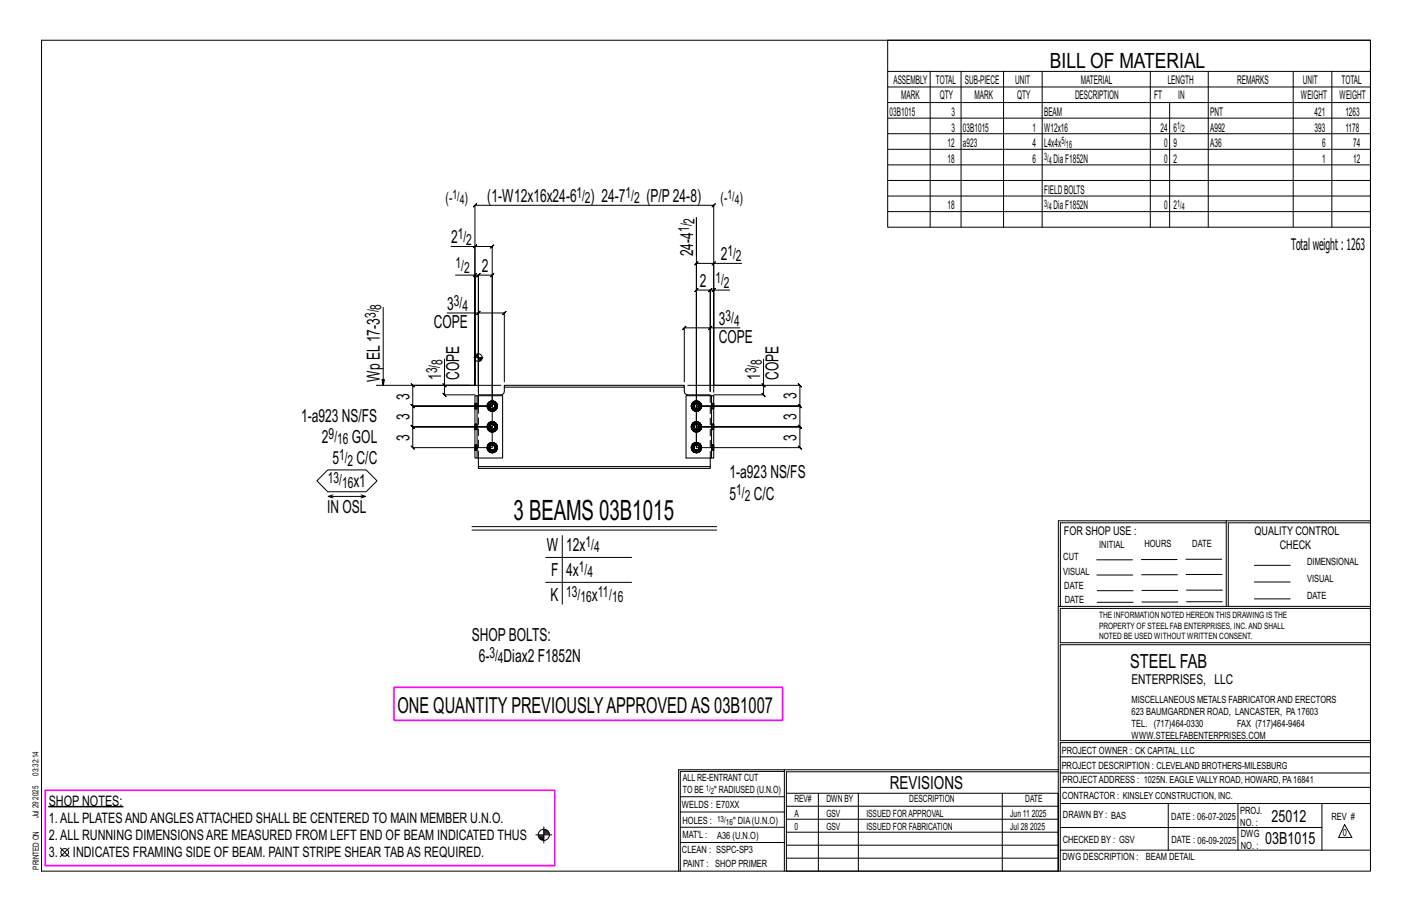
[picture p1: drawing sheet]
<svg xmlns="http://www.w3.org/2000/svg" width="432mm" height="279mm" viewBox="0 0 432 279" stroke-linecap="round" stroke-linejoin="round" font-family="sans-serif">
<path d="M14.9 246.5h22.7v.2h-22.7z" fill="#000" stroke="#000" stroke-width=".31"/>
<g fill="none" stroke="#000" stroke-width=".31">
<path d="M12.7 12.3h406.4v254h-406.4zM271.5 12.3h147.6v57.2h-147.6zM271.5 21.8h147.6M271.5 26.6h147.6M271.5 31.4h147.6M271.5 36.1h147.6M284.5 21.8v47.7M293.9 21.8v47.7M306.9 21.8v47.7M318.7 21.8v47.7M351.8 21.8v47.7M357.7 31.4v38.1"/>
<path d="M369.5 21.8v47.7M395.5 21.8v47.7M407.3 21.8v47.7M271.5 40.9h147.6M271.5 45.6h147.6M271.5 50.4h147.6M271.5 55.2h147.6M271.5 59.9h147.6M137.9 75.3h7.3v42.5v-33.7h-5.9M144.7 75.8l1-1zM145.2 75.3h5.3l-.5 .5 1-1-.5 .5v61.5h-24.3l.5 .5-1-1 .5 .5v-6.3l.5 .5-1-1 .5 .5h24.3h-24.3l.5 .5-1-1 .5 .5v-6.4l.5 .5-1-1 1 1-1-1 .5 .5v-6.3l.5 .5-1-1 .5 .5h17.4M213 78.3v-11.7v70.2v-56.3l-.5 .5 1-1-.5 .5h5.3"/>
<path d="M271.5 64.7h147.6M117.2 94v23.8l-.4-1.8h.8l-.4 1.8M136.7 95.7h9.6v23.9M144.7 84.6l1-1zM145.2 84.1h1.1l-.5 .5 1-1-.5 .5v40M146.3 95.7l.5-.5-1 1zM146.3 95.7h7.9l-.5 .5 1-1-.5 .5v21M217.8 89.2l1-1zM218.3 80.5l.5-.5-1 1zM218.3 88.7h-1.1l.5-.5-1 1 .5-.5v30.9v-19.4h9.1M223.1 88.7h-4.8v31.2M226.8 80.5h-8.5v37.3h26.3l-.5-.5 1 1-.5-.5v6.3l-.5-.5 1 1-.5-.5h-31.6h31.6l-.5-.5 1 1-.5-.5v6.4l-.5-.5 1 1-.5-.5h-31.6h31.6l-.5-.5 1 1-.5-.5v6.3l-.5-.5 1 1-.5-.5h-31.6v-48.1l-.5 .5 1-1-.5 .5h4.2l-.5 .5 1-1-.5 .5v30.9"/>
<path d="M115.1 117.8h30.1v-55l-.5 .5 1-1-.5 .5h73.1l-.5 .5 1-1-.5 .5v55M135.4 117.3l1 1zM135.9 109.8v8h17.3M135.9 117.8v2.9l-.5-.5 1 1-.5-.5h9.3M144.9 109.3h2.8M145.2 108.8v.5M145.4 108.5v.8M145.7 108.3v1M145.9 108.2v1.1M146.1 108.2v1.1M146.3 117.8v-33.7l-.5 .5 1-1-.5 .5h4.2l-.5 .5 1-1-.5 .5v40h-24.3h24.3M146.3 107.9v8.8"/>
<path d="M146.5 109.3v1.2M146.7 109.3v1.1M146.9 109.3v1M147.1 109.3v.8M147.4 109.3v.5M216.7 100.7l1-1zM217.2 100.2h-7.9l.5-.5-1 1 .5-.5v16.5M233 117.3l1 1zM233.5 109.8v8h-23.2M233.5 117.8v2.9l-.5-.5 1 1-.5-.5h-15.2M149 136.8h.5M149 130.5h.5"/>
<path d="M149 124.1h.5M149.1 136.3l.5 .1-.1 .4M149.1 129.9l.5 .2-.1 .4M149.1 123.6l.5 .1-.1 .4M149.5 137.9l.4 .3M149.5 131.6l.4 .3M149.5 125.2l.4 .3M149.5 136.8l.1 .4-.5 .2M149.5 130.5l.1 .4-.5 .2M149.5 124.1l.1 .4-.5 .2M149.6 136.4l.2-.3-.3-.3a1.52 1.52 0 0 0 0 2.1l.3-.3-.2-.4M149.6 130.1l.2-.3-.3-.4a1.52 1.52 0 0 0 0 2.2l.3-.4-.2-.3"/>
<path d="M149.6 123.7l.2-.3-.3-.3a1.52 1.52 0 0 0 0 2.1l.3-.3-.2-.4M149.8 137.6l.3 .2-.2 .4 .6 .2M149.8 131.2l.3 .2-.2 .5 .6 .1M149.8 124.9l.3 .2-.2 .4 .6 .2M149.9 135.4l-.4 .4M149.9 129.1l-.4 .3M149.9 122.7l-.4 .4M150.1 137.8l.4 .1v.5l.6-.2M150.1 131.4l.4 .1v.5l.6-.1M150.1 125.1l.4 .1v.5l.6-.2M150.5 135.3l-.6 .1 .2 .5-.3 .2M150.5 135.8l.4 .1 .2-.5 .5 .4-.3 .3"/>
<path d="M150.5 129l-.6 .1 .2 .4-.3 .3M150.5 129.5h.4l.2-.4 .5 .3-.3 .4M150.5 122.6l-.6 .1 .2 .5-.3 .2M150.5 123.1l.4 .1 .2-.5 .5 .4-.3 .3M150.9 135.9l.4 .2 .3 .7h.4l-.1 .6M150.9 129.5l.4 .3 .3 .7h.4l-.1 .6M150.9 123.2l.4 .2 .3 .7h.4l-.1 .6M151.1 135.4l-.6-.1v.5l-.4 .1M151.1 129.1l-.6-.1v.5h-.4M151.1 122.7l-.6-.1v.5l-.4 .1M151.3 137.6l.3 .3-.5 .3-.2-.4-.4 .1M151.3 131.2l.3 .4-.5 .3-.2-.5-.4 .1"/>
<path d="M151.3 124.9l.3 .3-.5 .3-.2-.4-.4 .1M151.5 137.2l.4 .2-.3 .5M151.5 130.9l.4 .2-.3 .5M151.5 124.5l.4 .2-.3 .5M151.6 136.8l-.3 .8-.4 .2M151.6 130.5l-.3 .7-.4 .2M151.6 124.1l-.3 .8-.4 .2M151.6 135.8l.3 .5-.4 .1M151.6 129.4l.3 .5-.4 .2M151.6 123.1l.3 .5-.4 .1M151.9 136.3l.1 .5M151.9 129.9l.1 .6"/>
<path d="M151.9 123.6l.1 .5M211.4 136.8h.5M211.4 130.5h.5M211.4 124.1h.5M211.6 123.6l.4 .1-.1 .4M211.6 129.9l.4 .2-.1 .4M211.6 136.3l.4 .1-.1 .4M211.9 125.2l.5 .3M211.9 131.6l.5 .3M211.9 137.9l.5 .3M211.9 124.1l.1 .4-.4 .2M211.9 130.5l.1 .4-.4 .2"/>
<path d="M211.9 136.8l.1 .4-.4 .2M212 123.7l.2-.3-.3-.3a1.52 1.52 0 0 0 0 2.1l.3-.3-.2-.4M212 130.1l.2-.3-.3-.4a1.52 1.52 0 0 0 0 2.2l.3-.4-.2-.3M212 136.4l.2-.3-.3-.3a1.52 1.52 0 0 0 0 2.1l.3-.3-.2-.4M212.2 124.9l.4 .2-.2 .4 .6 .2M212.2 131.2l.4 .2-.2 .5 .6 .1M212.2 137.6l.4 .2-.2 .4 .6 .2M212.4 122.7l-.5 .4M212.4 129.1l-.5 .3M212.4 135.4l-.5 .4M212.6 125.1l.4 .1v.5l.5-.2M212.6 131.4l.4 .1v.5l.5-.1"/>
<path d="M212.6 137.8l.4 .1v.5l.5-.2M213 122.6l-.6 .1 .2 .5-.4 .2M213 123.1l.4 .1 .1-.5 .5 .4-.3 .3M213 129l-.6 .1 .2 .4-.4 .3M213 129.5h.4l.1-.4 .5 .3-.3 .4M213 135.3l-.6 .1 .2 .5-.4 .2M213 135.8l.4 .1 .1-.5 .5 .4-.3 .3M213.4 123.2l.3 .2 .3 .7h.5l-.1 .6M213.4 129.5l.3 .3 .3 .7h.5l-.1 .6M213.4 135.9l.3 .2 .3 .7h.5l-.1 .6M213.5 122.7l-.5-.1v.5l-.4 .1M213.5 129.1l-.5-.1v.5h-.4"/>
<path d="M213.5 135.4l-.5-.1v.5l-.4 .1M213.7 124.9l.3 .3-.5 .3-.1-.4-.4 .1M213.7 131.2l.3 .4-.5 .3-.1-.5-.4 .1M213.7 137.6l.3 .3-.5 .3-.1-.4-.4 .1M213.9 124.5l.5 .2-.4 .5M213.9 130.9l.5 .2-.4 .5M213.9 137.2l.5 .2-.4 .5M214 124.1l-.3 .8-.3 .2M214 130.5l-.3 .7-.3 .2M214 136.8l-.3 .8-.3 .2M214 123.1l.4 .5-.5 .1M214 129.4l.4 .5-.5 .2"/>
<path d="M214 135.8l.4 .5-.5 .1M214.4 123.6l.1 .5M214.4 129.9l.1 .6M214.4 136.3l.1 .5M96.9 147l3.3-3.3h11.8l3.3 3.3-3.3 3.3h-11.8zM100.4 151.8h11.4l-1.4 .4M101.8 151.3l-1.4 .5 1.4 .4M110.4 151.3l1.4 .5M375 159.8h-50.7v25.6M375 159.2h-51.3l-.1 107.1M419.1 159.2h-44.1v26.2M419.1 159.8h-43.5v25.6"/>
<path d="M144.3 161h74.9M144.3 162h74.9M166.9 170.4h26.3M166.9 178h26.3M171.9 163.7v21M335.4 171.1h10.9M335.4 175.8h11M349 171h11M349.1 175.7h11M362.7 171h10.9M362.7 175.6h11M383.6 172.8h11"/>
<path d="M383.6 177.9h11M323.7 185.4h95.4M335.5 184.1h11M335.5 180.6h11M349.2 184h11M349.2 180.5h11M362.9 180.4h10.9M362.9 184h10.9M383.6 183.1h11M419.1 186h-94.9v10.5h94.9M419.1 197.1h-94.9v29.3h94.9v.6h-94.9v39.3M239.9 235.8h-31.9v30.5"/>
<path d="M239.9 235.3h-32.4v31M323.6 235.3h-83.7v31M323.6 235.9h-83.1v6.6M324.2 236.3h94.9M324.2 231.4h94.9M18.4 259.2l2.7 2.7M21.1 259.2l-2.7 2.7M163.8 255.2h5M164.6 255.5h1.7M164.7 255.8h1.6M164.8 256.1h1.5M165 256.4h1.3"/>
<path d="M165.4 256.6h.9M166.3 252.8v4.9M166.3 254.1h1.3M166.3 253.8h.9M166.3 254.6h1.6M166.3 254.3h1.5M166.3 254.9h1.7M208 252.9h31.9M208 257.5h31.9M208 243.6h31.9M208 248.2h31.9M240.5 242.5h83.1v23.8h-83.1z"/>
<path d="M240.5 258.4h83.1M240.5 254.4h83.1M240.5 250.4h83.1M240.5 246.5h83.1M250.3 242.5v23.8M262.5 242.5v23.8M306.5 242.5v23.8M324.2 253h80.1M324.2 245.6h94.9M324.2 259.9h94.9M324.2 240.7h94.9M357.3 245.6v14.3"/>
<path d="M378.6 245.6v14.3M404.3 245.6v14.3M411.2 252.1l2.2 3.9h-4zM240.5 262.3h83.1"/>
<circle cx="146.3" cy="109.3" r="1.16"/>
<circle cx="166.3" cy="255.2" r="1.71"/>
<circle cx="19.8" cy="260.6" r="1.17"/>
</g>
<path d="M120.5 210.1h118.8v10.1h-118.8zM13.8 241.6h155.8v23h-155.8z" fill="none" stroke="#f0f" stroke-width=".5"/>
<path d="M154.2 117.8h55.1v.6h-55.1zM154.2 118.4v1.2a1.06 1.06 0 0 1-1 1.1h-6.9v.3M209.3 118.4v1.2a1.06 1.06 0 0 0 1 1.1h6.9v.3M145.2 121h.7v19h-.7zM145.9 121h7.8v19h-7.8M217.6 121h.7v19h-.7zM217.6 121h-7.8v19h7.8M146.3 142.6h70.9v.6h-70.9zM146.3 140v2.6M217.2 140v2.6" fill="none" stroke="#000" stroke-width=".32"/>
<g fill="none" stroke="#000" stroke-width=".31" stroke-dasharray="2 1.4">
<path d="M145.2 137.6l.7 .1zM145.2 137.6v-.2M145.2 137.2v.2h.7v.2M145.2 136.8v-.3h.7v.3M145.2 136.5v-.3h.7v.3M145.2 136.2v-.2h.7v.2M145.2 136h.7M145.2 131.3h.7zM145.2 131.3v-.2M145.2 130.8v.3h.7v.2M145.2 130.5v-.3h.7v.3M145.2 130.2v-.3h.7v.3"/>
<path d="M145.2 129.9v-.2h.7v.2M145.2 129.7h.7M145.2 124.9l.7 .1zM145.2 124.9v-.2M145.2 124.5v.2h.7v.2M145.2 124.1v-.3h.7v.3M145.2 123.8v-.3h.7v.3M145.2 123.5v-.2h.7v.2M145.2 123.3h.7M145.9 137.2v-.4h-.7v.4h.7v.2M145.9 130.8v-.3h-.7v.3h.7v.3M145.9 124.5v-.4h-.7v.4h.7v.2"/>
<path d="M146.3 121v19M148.9 136.8l.2 .7zM148.9 130.5l.2 .6zM148.9 124.1l.2 .7zM149 136.8l.1 .6zM149 136.8l.8-1.3-.8 1.3 .8 1.4-.8-1.4h.5M149 130.5l.1 .6zM149 130.5l.8-1.3-.8 1.3 .8 1.3-.8-1.3h.5M149 124.1l.1 .6zM149 124.1l.8-1.3-.8 1.3 .8 1.4-.8-1.4h.5M149.1 136.2l-.2 .6zM149.1 137.5l.3 .5z"/>
<path d="M149.1 129.9l-.2 .6zM149.1 131.1l.3 .5zM149.1 123.5l-.2 .6zM149.1 124.8l.3 .5zM149.1 137.4l.5-.2-.1-.4M149.1 136.3l.5 .1-.1 .4M149.1 131.1l.5-.2-.1-.4M149.1 129.9l.5 .2-.1 .4M149.1 124.7l.5-.2-.1-.4M149.1 123.6l.5 .1-.1 .4M149.4 135.7l-.3 .5zM149.4 138l.5 .3z"/>
<path d="M149.4 135.7l.5-.3zM149.4 129.4l-.3 .5zM149.4 131.6l.5 .4zM149.4 129.4l.5-.4zM149.4 123l-.3 .5zM149.4 125.3l.5 .3zM149.4 123l.5-.3zM149.5 137.9l.4 .3zM149.5 137.9l.4 .3M149.5 135.8l.4-.4zM149.5 135.8l.4-.4M149.5 131.6l.4 .3z"/>
<path d="M149.5 131.6l.4 .3M149.5 129.4l.4-.3zM149.5 129.4l.4-.3M149.5 125.2l.4 .3zM149.5 125.2l.4 .3M149.5 123.1l.4-.4zM149.5 123.1l.4-.4M149.6 137.2l.5 .6M149.6 136.4l.5-.5M149.6 130.9l.5 .5M149.6 130.1l.5-.6M149.6 124.5l.5 .6"/>
<path d="M149.6 123.7l.5-.5M149.7 136.8l.1 .4zM149.7 130.5l.1 .4zM149.7 124.1l.1 .4zM149.8 138.2h1.5zM149.8 135.5h1.5zM149.8 131.8h1.5zM149.8 129.2h1.5zM149.8 125.5h1.5zM149.8 122.8h1.5zM149.8 136.1l-.3-.3-.5 1 .1-.5v1.1l.4 .5-.4-.5 .4 .5 .3-.3M149.8 129.8l-.3-.4-.5 1.1 .1-.6v1.2l.4 .5-.4-.5 .4 .5 .3-.4"/>
<path d="M149.8 123.4l-.3-.3-.5 1 .1-.5v1.1l.4 .5-.4-.5 .4 .5 .3-.3M149.8 136.4l-.1 .4zM149.8 137.2l.3 .3zM149.8 136.4l.3-.3zM149.8 130.1l-.1 .4zM149.8 130.9l.3 .3zM149.8 130.1l.3-.3zM149.8 123.7l-.1 .4zM149.8 124.5l.3 .3zM149.8 123.7l.3-.3zM149.9 138.3l.6 .1zM149.9 135.4l.6-.1z"/>
<path d="M149.9 132l.6 .1zM149.9 129l.6-.1zM149.9 125.6l.6 .1zM149.9 122.7l.6-.1zM150.1 137.8l.4 .1v.5l-.6-.2 .6 .2-.6-.2zM150.1 137.5l.4 .1zM150.1 136.1l.4-.1zM150.1 131.4l.4 .1v.5l-.6-.1 .6 .1-.6-.1zM150.1 131.2l.4 .1zM150.1 129.8l.4-.1zM150.1 125.1l.4 .1v.5l-.6-.2 .6 .2-.6-.2zM150.1 124.8l.4 .1z"/>
<path d="M150.1 123.4l.4-.1zM150.5 135.3l-.6 .1 .6-.1-.6 .1 .2 .5 .4-.1M150.5 138.4l.6-.1zM150.5 138.4l.6-.2zM150.5 138.4l.6-.2M150.5 137.9l.4-.1 .2 .4M150.5 137.6l.4-.1zM150.5 136l.4 .1zM150.5 135.3l.6 .1-.6-.1 .6 .1-.2 .5-.4-.1zM150.5 135.3l.6 .1zM150.5 129l-.6 .1 .6-.1-.6 .1 .2 .4h.4M150.5 132.1l.6-.1z"/>
<path d="M150.5 132l.6-.1zM150.5 132l.6-.1M150.5 131.5l.4-.1 .2 .5M150.5 131.3l.4-.1zM150.5 129.7l.4 .1zM150.5 129l.6 .1-.6-.1 .6 .1-.2 .4h-.4zM150.5 128.9l.6 .1zM150.5 122.6l-.6 .1 .6-.1-.6 .1 .2 .5 .4-.1M150.5 125.7l.6-.1zM150.5 125.7l.6-.2zM150.5 125.7l.6-.2M150.5 125.2l.4-.1 .2 .4"/>
<path d="M150.5 124.9l.4-.1zM150.5 123.3l.4 .1zM150.5 122.6l.6 .1-.6-.1 .6 .1-.2 .5-.4-.1zM150.5 122.6l.6 .1zM150.9 137.8l.4-.2M150.9 137.5l.3-.3zM150.9 136.1l.3 .3zM150.9 135.9l.4 .2M150.9 131.4l.4-.2M150.9 131.2l.3-.3zM150.9 129.8l.3 .3zM150.9 129.5l.4 .3"/>
<path d="M150.9 125.1l.4-.2M150.9 124.8l.3-.3zM150.9 123.4l.3 .3zM150.9 123.2l.4 .2M151.1 138.2l.5-.3zM151.1 138.2l.5-.3M151.1 135.4l.5 .4zM151.1 135.4l.5 .4M151.1 131.9l.5-.3zM151.1 131.9l.5-.3M151.1 129.1l.5 .3zM151.1 129.1l.5 .3"/>
<path d="M151.1 125.5l.5-.3zM151.1 125.5l.5-.3M151.1 122.7l.5 .4zM151.1 122.7l.5 .4M151.1 138.3l.6-.3zM151.1 135.4l.6 .3zM151.1 132l.6-.4zM151.1 129l.6 .4zM151.1 125.6l.6-.3zM151.1 122.7l.6 .3zM151.2 136.4l.1 .4zM151.2 130.1l.1 .4z"/>
<path d="M151.2 123.7l.1 .4zM151.3 135.5l.7 1.3zM151.3 129.2l.7 1.3zM151.3 122.8l.7 1.3zM151.3 136.8l-.1 .4zM151.3 130.5l-.1 .4zM151.3 124.1l-.1 .4zM151.5 137.2l.4 .2-.3 .5M151.5 136.4l.4-.1-.3-.5M151.5 130.9l.4 .2-.3 .5M151.5 130.1l.4-.2-.3-.5M151.5 124.5l.4 .2-.3 .5"/>
<path d="M151.5 123.7l.4-.1-.3-.5M151.6 137.9l-.3-.3 .3-.8M151.6 135.8l-.3 .3 .3 .7h.4l-.1 .6M151.6 131.6l-.3-.4 .3-.7M151.6 129.4l-.3 .4 .3 .7h.4l-.1 .6M151.6 125.2l-.3-.3 .3-.8M151.6 123.1l-.3 .3 .3 .7h.4l-.1 .6M151.7 135.7l.3 .5zM151.7 129.4l.3 .5zM151.7 123l.3 .5zM151.9 136.3l.1 .5zM151.9 136.3l.1 .5"/>
<path d="M151.9 129.9l.1 .6zM151.9 129.9l.1 .6M151.9 123.6l.1 .5zM151.9 123.6l.1 .5M152 137.5l-.3 .5zM152 136.2l.1 .6zM152 131.1l-.3 .5zM152 129.9l.1 .6zM152 124.8l-.3 .5zM152 123.5l.1 .6zM152 136.8l-.7 1.4zM152 130.5l-.7 1.3z"/>
<path d="M152 124.1l-.7 1.4zM152.1 136.8l-.1 .7zM152.1 130.5l-.1 .6zM152.1 124.1l-.1 .7zM211.4 124.1l.1 .7zM211.4 130.5l.1 .6zM211.4 136.8l.1 .7zM211.4 124.1l.2 .6zM211.4 124.1l.8-1.3-.8 1.3 .8 1.4-.8-1.4h.5M211.4 130.5l.2 .6zM211.4 130.5l.8-1.3-.8 1.3 .8 1.3-.8-1.3h.5M211.4 136.8l.2 .6z"/>
<path d="M211.4 136.8l.8-1.3-.8 1.3 .8 1.4-.8-1.4h.5M211.5 123.5l-.1 .6zM211.5 124.8l.3 .5zM211.5 129.9l-.1 .6zM211.5 131.1l.3 .5zM211.5 136.2l-.1 .6zM211.5 137.5l.3 .5zM211.6 124.7l.4-.2-.1-.4M211.6 123.6l.4 .1-.1 .4M211.6 131.1l.4-.2-.1-.4M211.6 129.9l.4 .2-.1 .4M211.6 137.4l.4-.2-.1-.4"/>
<path d="M211.6 136.3l.4 .1-.1 .4M211.8 123l-.3 .5zM211.8 125.3l.6 .3zM211.8 123l.6-.3zM211.8 129.4l-.3 .5zM211.8 131.6l.6 .4zM211.8 129.4l.6-.4zM211.8 135.7l-.3 .5zM211.8 138l.6 .3zM211.8 135.7l.6-.3zM211.9 125.2l.5 .3zM211.9 125.2l.5 .3"/>
<path d="M211.9 123.1l.5-.4zM211.9 123.1l.5-.4M211.9 131.6l.5 .3zM211.9 131.6l.5 .3M211.9 129.4l.5-.3zM211.9 129.4l.5-.3M211.9 137.9l.5 .3zM211.9 137.9l.5 .3M211.9 135.8l.5-.4zM211.9 135.8l.5-.4M212 124.5l.6 .6M212 123.7l.6-.5"/>
<path d="M212 130.9l.6 .5M212 130.1l.6-.6M212 137.2l.6 .6M212 136.4l.6-.5M212.2 124.1l.1 .4zM212.2 130.5l.1 .4zM212.2 136.8l.1 .4zM212.2 125.5h1.5zM212.2 122.8h1.5zM212.2 131.8h1.5zM212.2 129.2h1.5zM212.2 138.2h1.5z"/>
<path d="M212.2 135.5h1.5zM212.2 123.4l-.3-.3-.5 1 .2-.5v1.1l.3 .5-.3-.5 .3 .5 .3-.3M212.2 129.8l-.3-.4-.5 1.1 .2-.6v1.2l.3 .5-.3-.5 .3 .5 .3-.4M212.2 136.1l-.3-.3-.5 1 .2-.5v1.1l.3 .5-.3-.5 .3 .5 .3-.3M212.3 123.7l-.1 .4zM212.3 124.5l.3 .3zM212.3 123.7l.3-.3zM212.3 130.1l-.1 .4zM212.3 130.9l.3 .3zM212.3 130.1l.3-.3zM212.3 136.4l-.1 .4zM212.3 137.2l.3 .3z"/>
<path d="M212.3 136.4l.3-.3zM212.4 125.6l.6 .1zM212.4 122.7l.6-.1zM212.4 132l.6 .1zM212.4 129l.6-.1zM212.4 138.3l.6 .1zM212.4 135.4l.6-.1zM212.6 125.1l.4 .1v.5l-.6-.2 .6 .2-.6-.2zM212.6 124.8l.4 .1zM212.6 123.4l.4-.1zM212.6 131.4l.4 .1v.5l-.6-.1 .6 .1-.6-.1zM212.6 131.2l.4 .1z"/>
<path d="M212.6 129.8l.4-.1zM212.6 137.8l.4 .1v.5l-.6-.2 .6 .2-.6-.2zM212.6 137.5l.4 .1zM212.6 136.1l.4-.1zM213 122.6l-.6 .1 .6-.1-.6 .1 .2 .5 .4-.1M213 125.7l.6-.1zM213 125.7l.5-.2zM213 125.7l.5-.2M213 125.2l.4-.1 .1 .4M213 124.9l.4-.1zM213 123.3l.4 .1zM213 122.6l.5 .1-.5-.1 .5 .1-.1 .5-.4-.1z"/>
<path d="M213 122.6l.6 .1zM213 129l-.6 .1 .6-.1-.6 .1 .2 .4h.4M213 132.1l.6-.1zM213 132l.5-.1zM213 132l.5-.1M213 131.5l.4-.1 .1 .5M213 131.3l.4-.1zM213 129.7l.4 .1zM213 129l.5 .1-.5-.1 .5 .1-.1 .4h-.4zM213 128.9l.6 .1zM213 135.3l-.6 .1 .6-.1-.6 .1 .2 .5 .4-.1M213 138.4l.6-.1z"/>
<path d="M213 138.4l.5-.2zM213 138.4l.5-.2M213 137.9l.4-.1 .1 .4M213 137.6l.4-.1zM213 136l.4 .1zM213 135.3l.5 .1-.5-.1 .5 .1-.1 .5-.4-.1zM213 135.3l.6 .1zM213.4 125.1l.3-.2M213.4 124.8l.3-.3zM213.4 123.4l.3 .3zM213.4 123.2l.3 .2M213.4 131.4l.3-.2"/>
<path d="M213.4 131.2l.3-.3zM213.4 129.8l.3 .3zM213.4 129.5l.3 .3M213.4 137.8l.3-.2M213.4 137.5l.3-.3zM213.4 136.1l.3 .3zM213.4 135.9l.3 .2M213.5 125.5l.5-.3zM213.5 125.5l.5-.3M213.5 122.7l.5 .4zM213.5 122.7l.5 .4M213.5 131.9l.5-.3z"/>
<path d="M213.5 131.9l.5-.3M213.5 129.1l.5 .3zM213.5 129.1l.5 .3M213.5 138.2l.5-.3zM213.5 138.2l.5-.3M213.5 135.4l.5 .4zM213.5 135.4l.5 .4M213.6 125.6l.5-.3zM213.6 122.7l.5 .3zM213.6 132l.5-.4zM213.6 129l.5 .4zM213.6 138.3l.5-.3z"/>
<path d="M213.6 135.4l.5 .3zM213.7 123.7l.1 .4zM213.7 130.1l.1 .4zM213.7 136.4l.1 .4zM213.7 122.8l.8 1.3zM213.7 129.2l.8 1.3zM213.7 135.5l.8 1.3zM213.8 124.1l-.1 .4zM213.8 130.5l-.1 .4zM213.8 136.8l-.1 .4zM213.9 124.5l.5 .2-.4 .5M213.9 123.7l.5-.1-.4-.5"/>
<path d="M213.9 130.9l.5 .2-.4 .5M213.9 130.1l.5-.2-.4-.5M213.9 137.2l.5 .2-.4 .5M213.9 136.4l.5-.1-.4-.5M214 125.2l-.3-.3 .3-.8M214 123.1l-.3 .3 .3 .7h.5l-.1 .6M214 131.6l-.3-.4 .3-.7M214 129.4l-.3 .4 .3 .7h.5l-.1 .6M214 137.9l-.3-.3 .3-.8M214 135.8l-.3 .3 .3 .7h.5l-.1 .6M214.1 123l.3 .5zM214.1 129.4l.3 .5z"/>
<path d="M214.1 135.7l.3 .5zM214.4 123.6l.1 .5zM214.4 123.6l.1 .5M214.4 129.9l.1 .6zM214.4 129.9l.1 .6M214.4 136.3l.1 .5zM214.4 136.3l.1 .5M214.4 124.8l-.3 .5zM214.4 123.5l.2 .6zM214.4 131.1l-.3 .5zM214.4 129.9l.2 .6zM214.4 137.5l-.3 .5z"/>
<path d="M214.4 136.2l.2 .6zM214.5 124.1l-.8 1.4zM214.5 130.5l-.8 1.3zM214.5 136.8l-.8 1.4zM214.6 124.1l-.2 .7zM214.6 130.5l-.2 .6zM214.6 136.8l-.2 .7zM217.6 123.3h.7zM217.6 123.8v.3h.7v-.3h-.7v-.3M217.6 129.6l.7 .1zM217.6 130.2v.3h.7v-.3h-.7v-.3M217.6 136h.7z"/>
<path d="M217.6 136.5v.3h.7v-.3h-.7v-.3M218.3 123.3v.2M218.3 123.8v-.3h-.7v-.2M218.3 124.1v.4h-.7v-.4M218.3 124.5v.2h-.7v-.2M218.3 124.7v.2h-.7v-.2M218.3 124.9h-.7M218.3 129.7v.2M218.3 130.2v-.3h-.7v-.2M218.3 130.5v.3h-.7v-.3M218.3 130.8v.3h-.7v-.3M218.3 131.1v.2h-.7v-.2"/>
<path d="M218.3 131.3h-.7M218.3 136v.2M218.3 136.5v-.3h-.7v-.2M218.3 136.8v.4h-.7v-.4M218.3 137.2v.2h-.7v-.2M218.3 137.4v.2h-.7v-.2M218.3 137.6h-.7M217.2 140v-19"/>
</g>
<text font-size="8.6" x="157" y="159">3 BEAMS 03B1015</text>
<text font-size="6.7" x="121.6" y="217.9">ONE QUANTITYPREVIOUSLYAPPROVEDAS 03B1007</text>
<text font-size="6.4" x="321.1" y="20.7">BILL OF MATERIAL</text>
<text font-size="5.9" x="345.6" y="204.1">STEEL FAB</text>
<g font-size="5.5">
<text x="149" y="61.8">(1-W12x16x24-6</text>
<text x="180.6" y="61.8">) 24-7</text>
<text x="197.7" y="61.8">(P/P24-8)</text>
<text x="137.9" y="74.4">2</text>
<text x="147.4" y="83.1">2</text>
<text x="212" y="78.3" transform="rotate(-90 212 78.3)">24-4</text>
<text x="220.4" y="79.5">2</text>
<text x="214.1" y="87.7">2</text>
<text x="136.7" y="94.7">3</text>
<text x="132.7" y="100.2">COPE</text>
<text x="219.8" y="99.2">3</text>
<text x="219.8" y="104.8">COPE</text>
<text x="116.2" y="116.7" transform="rotate(-90 116.2 116.7)">Wp EL17-3</text>
<text x="134.9" y="116.2" transform="rotate(-90 134.9 116.2)">1</text>
<text x="140.5" y="116.2" transform="rotate(-90 140.5 116.2)">COPE</text>
<text x="232.5" y="116.2" transform="rotate(-90 232.5 116.2)">1</text>
<text x="238" y="116.2" transform="rotate(-90 238 116.2)">COPE</text>
<text x="125.2" y="122.3" transform="rotate(-90 125.2 122.3)">3</text>
<text x="243.6" y="122" transform="rotate(-90 243.6 122)">3</text>
<text x="92.1" y="128.9">1-a923 NS/FS</text>
<text x="125.2" y="128.3" transform="rotate(-90 125.2 128.3)">3</text>
<text x="243.6" y="128.3" transform="rotate(-90 243.6 128.3)">3</text>
<text x="98.5" y="135.4">2</text>
<text x="107.6" y="135.4">GOL</text>
<text x="125.2" y="134.7" transform="rotate(-90 125.2 134.7)">3</text>
<text x="243.6" y="134.7" transform="rotate(-90 243.6 134.7)">3</text>
<text x="101.6" y="141.9">5</text>
<text x="109.1" y="141.9">C/C</text>
<text x="108.1" y="148.8">x1</text>
<text x="223.1" y="146.2">1-a923 NS/FS</text>
<text x="223.1" y="152.7">5</text>
<text x="230.5" y="152.7">C/C</text>
<text x="100.1" y="156.8">IN OSL</text>
<text x="167.3" y="168.5">W</text>
<text x="173.1" y="168.5">12x</text>
<text x="168.5" y="176.1">F</text>
<text x="173.1" y="176.1">4x</text>
<text x="168.3" y="183.7">K</text>
<text x="181" y="183.7">x</text>
<text x="144.3" y="195.8">SHOPBOLTS:</text>
<text x="146.4" y="202.3">6-</text>
<text x="154" y="202.3">Diax2 F1852N</text>
<text x="272.2" y="241.1">REVISIONS</text>
</g>
<g font-size="5.1">
<text x="388.9" y="251.3">25012</text>
<text x="386.9" y="258.1">03B1015</text>
</g>
<text font-size="4.9" x="394.8" y="76.4">Totalweight : 1263</text>
<g font-size="4.7">
<text x="136.3" y="61.9">(-</text>
<text x="142.1" y="61.9">)</text>
<text x="176.3" y="60.5">1/</text>
<text x="178.9" y="62.2">2</text>
<text x="191.3" y="60.5">1/</text>
<text x="193.9" y="62.2">2</text>
<text x="220.4" y="61.9">(-</text>
<text x="226.2" y="61.9">)</text>
<text x="210.7" y="71" transform="rotate(-90 210.7 71)">1/</text>
<text x="212.4" y="68.3" transform="rotate(-90 212.4 68.3)">2</text>
<text x="140" y="73.1">1/</text>
<text x="142.6" y="74.8">2</text>
<text x="139.3" y="81.9">1/</text>
<text x="141.9" y="83.5">2</text>
<text x="222.4" y="78.3">1/</text>
<text x="225.1" y="79.9">2</text>
<text x="218.8" y="86.4">1/</text>
<text x="221.4" y="88.1">2</text>
<text x="116.6" y="94.7" transform="rotate(-90 116.6 94.7)">8</text>
<text x="138.8" y="93.4">3/</text>
<text x="141.4" y="95.1">4</text>
<text x="115" y="97.3" transform="rotate(-90 115 97.3)">3/</text>
<text x="221.9" y="98">3/</text>
<text x="224.5" y="99.6">4</text>
<text x="135.3" y="111.5" transform="rotate(-90 135.3 111.5)">8</text>
<text x="232.9" y="111.5" transform="rotate(-90 232.9 111.5)">8</text>
<text x="133.7" y="114.2" transform="rotate(-90 133.7 114.2)">3/</text>
<text x="231.3" y="114.2" transform="rotate(-90 231.3 114.2)">3/</text>
<text x="100.5" y="134.2">9/</text>
<text x="103.1" y="135.8">16</text>
<text x="103.7" y="140.7">1/</text>
<text x="106.3" y="142.3">2</text>
<text x="100.2" y="147.5">13/</text>
<text x="104.6" y="149.2">16</text>
<text x="225.1" y="151.5">1/</text>
<text x="227.7" y="153.1">2</text>
<text x="179.1" y="167.2">1/</text>
<text x="181.7" y="168.9">4</text>
<text x="177" y="174.8">1/</text>
<text x="179.6" y="176.5">4</text>
<text x="173.1" y="182.5">13/</text>
<text x="177.5" y="184.1">16</text>
<text x="182.8" y="182.5">11/</text>
<text x="187.2" y="184.1">16</text>
<text x="149.7" y="201.1">3/</text>
<text x="152.3" y="202.8">4</text>
</g>
<g font-size="4.4">
<text x="14.9" y="251.5">1.ALL PLATESANDANGLESATTACHED SHALL BE CENTERED TO MAIN MEMBER U.N.O.</text>
<text x="14.9" y="246.3">SHOP NOTES:</text>
<text x="14.9" y="256.7">2.ALL RUNNING DIMENSIONSARE MEASURED FROM LEFT END OF BEAM INDICATED THUS</text>
<text x="14.9" y="262">3.</text>
<text x="22.3" y="262">INDICATES FRAMING SIDE OF BEAM. PAINT STRIPE SHEAR TABAS REQUIRED.</text>
</g>
<text font-size="4.2" x="346" y="209.1">ENTERPRISES, LLC</text>
<g font-size="4">
<text x="138.4" y="60.9">1/</text>
<text x="140.6" y="62.3">4</text>
<text x="222.5" y="60.9">1/</text>
<text x="224.7" y="62.3">4</text>
</g>
<g font-size="3.7">
<text x="273.2" y="25.6">ASSEMBLY</text>
<text x="286.2" y="25.6">TOTAL</text>
<text x="295.1" y="25.6">SUB-PIECE</text>
<text x="310.4" y="25.6">UNIT</text>
<text x="330.5" y="25.6">MATERIAL</text>
<text x="357.1" y="25.6">LENGTH</text>
<text x="378.3" y="25.6">REMARKS</text>
<text x="398.4" y="25.6">UNIT</text>
<text x="410.2" y="25.6">TOTAL</text>
<text x="272.1" y="35.5">03B1015</text>
<text x="275.6" y="30.4">MARK</text>
<text x="287.4" y="30.4">QTY</text>
<text x="290.9" y="35.5">3</text>
<text x="298" y="30.4">MARK</text>
<text x="311" y="30.4">QTY</text>
<text x="319.3" y="35.5">BEAM</text>
<text x="328.7" y="30.4">DESCRIPTION</text>
<text x="353" y="30.4">FT</text>
<text x="360.3" y="30.4">IN</text>
<text x="370.1" y="35.5">PNT</text>
<text x="397.8" y="30.4">WEIGHT</text>
<text x="402" y="35.5">421</text>
<text x="409.6" y="30.4">WEIGHT</text>
<text x="411.4" y="35.5">1263</text>
<text x="290.9" y="40.2">3</text>
<text x="294.5" y="40.2">03B1015</text>
<text x="315.8" y="40.2">1</text>
<text x="319.3" y="40.2">W12x16</text>
<text x="354.9" y="40.2">24</text>
<text x="358.9" y="40.2">6</text>
<text x="370.1" y="40.2">A992</text>
<text x="402" y="40.2">393</text>
<text x="411.4" y="40.2">1178</text>
<text x="289.8" y="45">12</text>
<text x="294.5" y="45">a923</text>
<text x="315.8" y="45">4</text>
<text x="319.3" y="45">L4x4x</text>
<text x="356" y="45">0</text>
<text x="358.9" y="45">9</text>
<text x="370.1" y="45">A36</text>
<text x="404.3" y="45">6</text>
<text x="413.8" y="45">74</text>
<text x="289.8" y="49.7">18</text>
<text x="315.8" y="49.7">6</text>
<text x="322.2" y="49.7">DiaF1852N</text>
<text x="356" y="49.7">0</text>
<text x="358.9" y="49.7">2</text>
<text x="404.3" y="49.7">1</text>
<text x="413.8" y="49.7">12</text>
<text x="319.3" y="59.3">FIELDBOLTS</text>
<text x="289.8" y="64">18</text>
<text x="322.2" y="64">DiaF1852N</text>
<text x="356" y="64">0</text>
<text x="358.9" y="64">2</text>
<text x="325.3" y="163.4">FOR SHOP USE :</text>
<text x="383.7" y="163.4">QUALITY CONTROL</text>
<text x="391.4" y="167.8">CHECK</text>
</g>
<g font-size="3.1">
<text x="360" y="39.4">1/</text>
<text x="361.4" y="40.5">2</text>
<text x="324.6" y="44.1">5/</text>
<text x="326" y="45.3">16</text>
<text x="319.3" y="48.9">3/</text>
<text x="320.7" y="50">4</text>
<text x="319.3" y="63.2">3/</text>
<text x="320.7" y="64.3">4</text>
<text x="360" y="63.2">1/</text>
<text x="361.4" y="64.3">4</text>
<text x="336.2" y="167.4">INITIAL</text>
<text x="350" y="167.1">HOURS</text>
<text x="364.6" y="167.2">DATE</text>
<text x="325.2" y="171.3">CUT</text>
<text x="399.8" y="172.8">DIMENSIONAL</text>
<text x="325.1" y="175.8">VISUAL</text>
<text x="399.8" y="177.9">VISUAL</text>
<text x="325.5" y="180">DATE</text>
<text x="325.7" y="184.4">DATE</text>
<text x="399.8" y="183.1">DATE</text>
<text x="346" y="215">MISCELLANEOUS METALS FABRICATORAND ERECTORS</text>
<text x="346" y="218.6">623 BAUMGARDNER ROAD, LANCASTER, PA17603</text>
<text x="346" y="225.8">WWW.STEELFABENTERPRISES.COM</text>
<text x="346" y="222.2">TEL. (717)464-0330</text>
<text x="378.3" y="222.2">FAX (717)464-9464</text>
<text x="324.7" y="230.5">PROJECT OWNER : CK CAPITAL, LLC</text>
<text x="208.8" y="238.8">ALL RE-ENTRANT CUT</text>
<text x="324.7" y="235.1">PROJECT DESCRIPTION : CLEVELAND BROTHERS-MILESBURG</text>
<text x="324.9" y="239.5">PROJECTADDRESS : 1025N. EAGLE VALLY ROAD, HOWARD, PA16841</text>
<text x="208.8" y="242.5">TO BE</text>
<text x="218.4" y="242.5">&quot; RADIUSED (U.N.O)</text>
<text x="242.9" y="245.3">REV#</text>
<text x="252.7" y="245.3">DWN BY</text>
<text x="278.1" y="245.3">DESCRIPTION</text>
<text x="313.5" y="245.3">DATE</text>
<text x="324.9" y="244.2">CONTRACTOR : KINSLEY CONSTRUCTION, INC.</text>
<text x="208.5" y="247">WELDS : E70XX</text>
<text x="208.7" y="251.7">HOLES :</text>
<text x="224.2" y="251.8">&quot; DIA(U.N.O)</text>
<text x="242.9" y="249.9">A</text>
<text x="252.7" y="249.9">GSV</text>
<text x="264.9" y="249.9">ISSUED FORAPPROVAL</text>
<text x="309" y="249.9">Jun 11</text>
<text x="315.5" y="249.9">2025</text>
<text x="325.1" y="250">DRAWN BY : BAS</text>
<text x="358.2" y="250.5">DATE : 06-07-2025</text>
<text x="379.3" y="248.9">PROJ.</text>
<text x="407.2" y="250.5">REV #</text>
<text x="208.7" y="256.3">MAT'L :</text>
<text x="219.3" y="256.4">A36 (U.N.O)</text>
<text x="242.9" y="253.8">0</text>
<text x="252.7" y="253.8">GSV</text>
<text x="264.9" y="253.8">ISSUED FOR FABRICATION</text>
<text x="309" y="253.8">Jul 28</text>
<text x="315" y="253.8">2025</text>
<text x="325" y="257.6">CHECKED BY : GSV</text>
<text x="358.3" y="257.7">DATE : 06-09-2025</text>
<text x="379.3" y="252.5">NO. :</text>
<text x="379.5" y="255.9">DWG</text>
<text x="410.6" y="255.5">0</text>
<text x="208.6" y="260.7">CLEAN : SSPC-SP3</text>
<text x="324.9" y="262.9">DWG DESCRIPTION :</text>
<text x="350.4" y="263">BEAM DETAIL</text>
<text x="379.5" y="259.5">NO. :</text>
<text x="208.9" y="265">PAINT : SHOP PRIMER</text>
</g>
<g font-size="2.7">
<text x="336.1" y="189">THE INFORMATION NOTED HEREON THIS DRAWING IS THE</text>
<text x="336.1" y="195.4">NOTED BE USED WITHOUT WRITTEN CONSENT.</text>
<text x="336.1" y="192.2">PROPERTY OF STEEL FAB ENTERPRISES, INC.AND SHALL</text>
</g>
<g font-size="2.6">
<text x="215.9" y="241.8">1/</text>
<text x="217.4" y="242.7">2</text>
<text x="219.3" y="251.1">13/</text>
<text x="222" y="252.1">16</text>
</g>
<g font-size="2.5">
<text x="11.7" y="237.1" transform="rotate(-90 11.7 237.1)">03:32:14</text>
<text x="11.8" y="244.4" transform="rotate(-90 11.8 244.4)">2025</text>
<text x="11.8" y="250.1" transform="rotate(-90 11.8 250.1)">Jul 29</text>
<text x="11.9" y="265.8" transform="rotate(-90 11.9 265.8)">PRINTED ON</text>
</g>
</svg>
